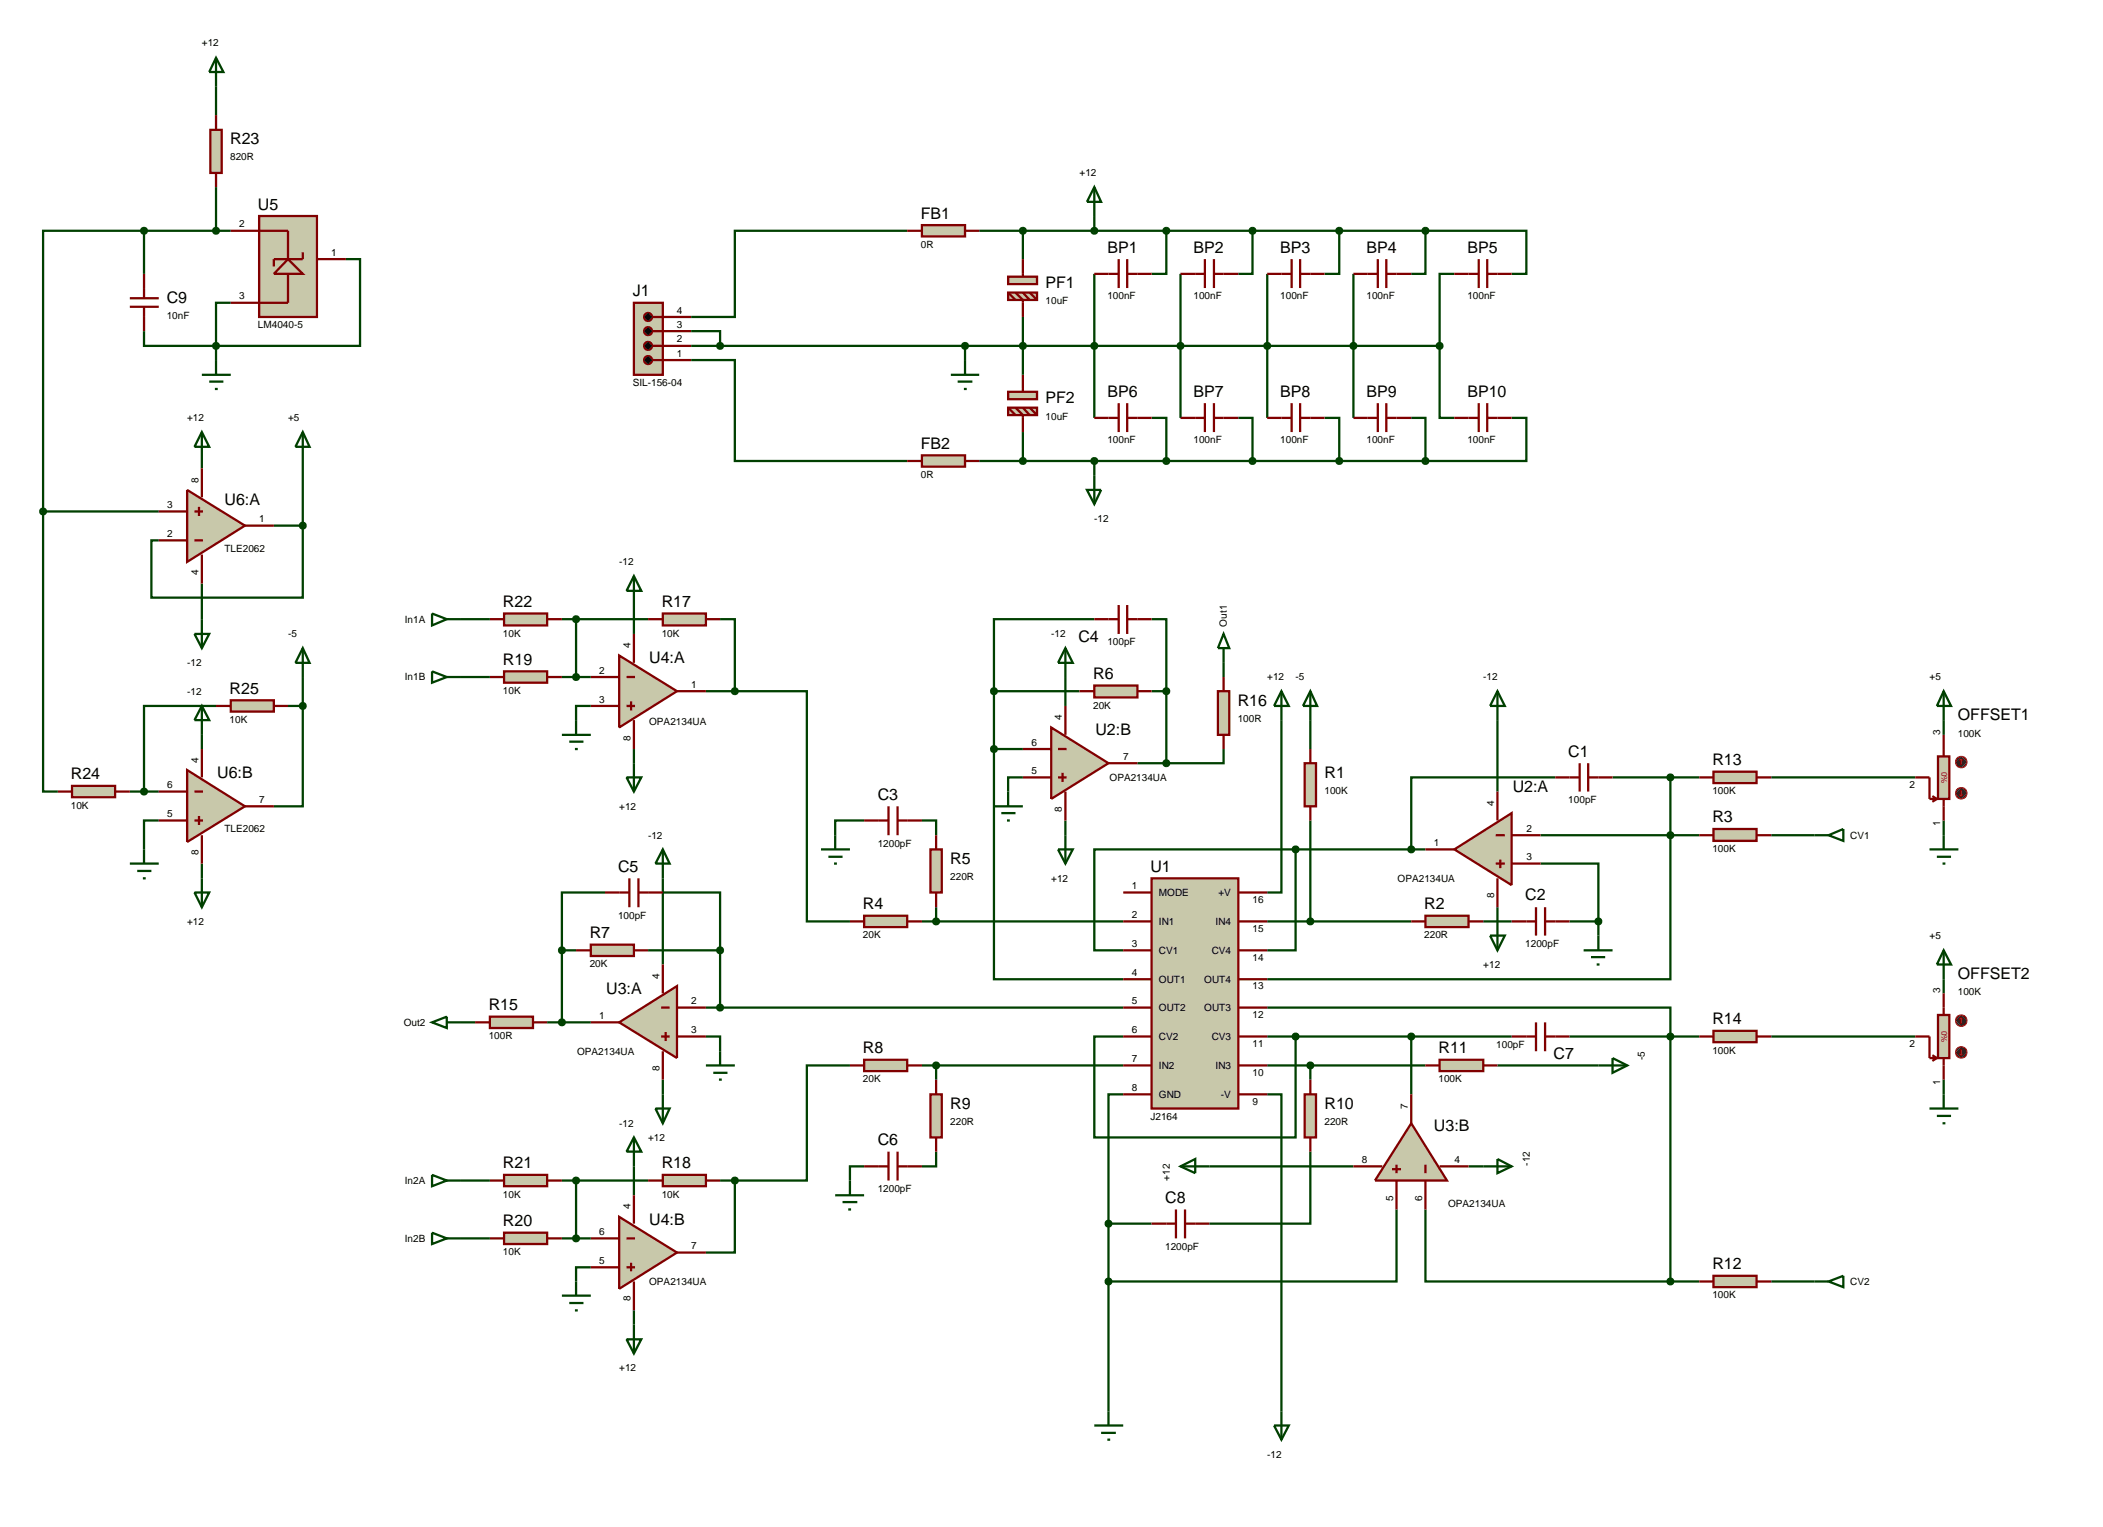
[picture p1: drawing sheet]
<svg xmlns="http://www.w3.org/2000/svg" width="371mm" height="269mm" viewBox="0 0 371 269" stroke-linecap="round" stroke-linejoin="round" font-family="sans-serif">
<g fill="none" stroke="#004000" stroke-width=".4">
<path d="M38.1 15.3v5M38.1 33v7.7M193 38.1v2.6M25.4 58.4v2.6h12.7M25.4 40.7h-17.8v49.5M25.4 40.7h15.3M25.4 40.7v7.6M40.7 53.4h-2.6v7.6M61 45.7h2.5v15.3h-25.4M121.9 58.4h5.1v2.6M160 40.7h-30.4v15.2h-7.7M172.7 40.7h78.7"/>
<path d="M180.4 40.7v5M180.4 55.9v10.2M193 48.3v25.4M205.7 40.7v7.6h-2.6M208.2 48.3v25.4M220.9 40.7v7.6h-2.5M223.5 48.3v25.4M236.2 40.7v7.6h-2.6M238.7 48.3v25.4M251.4 40.7v7.6h-2.5M251.4 40.7h17.8v7.6h-2.6M256.5 48.3h-2.6v12.7"/>
<path d="M38.1 61v2.5M121.9 63.5h7.7v17.8h30.4M121.9 61h132M170.2 61v2.5M180.4 76.2v5.1M203.1 73.7h2.6v7.6M218.4 73.7h2.5v7.6M233.6 73.7h2.6v7.6M248.9 73.7h2.5v7.6M253.9 61v12.7h2.6M266.6 73.7h2.6v7.6h-17.8M7.6 90.2v49.4h2.6"/>
<path d="M7.6 90.2h20.4M35.6 81.3v1.3M48.3 92.7h5.1M53.4 92.7v12.7h-26.7v-10.1h1.3M53.4 81.3v11.4M172.7 81.3h78.7M193 81.3v2.5M35.6 102.9v6.3M53.4 119.4v5.1M81.3 119.4h5.1M81.3 109.2h5.1M99.1 119.4h5.1"/>
<path d="M99.1 109.2h15.2M101.6 109.2v10.2M111.8 106.7v5.1M127 109.2h2.6v12.7M187.9 119.4v5.1M193 109.2h-17.7v12.7M203.1 109.2h2.6v12.7M215.8 116.9v2.5M22.9 139.6h5.1M35.6 129.6v2.5M38.1 124.5h-12.7v15.1M50.8 124.5h2.6"/>
<path d="M53.4 124.5v17.7h-5.1M104.2 124.5h-2.6v2.5M111.8 132.1v2.5M124.5 121.9h5.1M129.6 121.9h12.7v40.6h7.6M175.3 132.1v40.6h22.8M175.3 121.9h15.1M175.3 132.1h5.1M175.3 121.9v10.2M180.4 137.1h-2.6v2.5M200.6 134.6h5.1M203.1 121.9h2.6"/>
<path d="M205.7 121.9v12.7M215.8 132.1v2.5h-10.1M226 127v30.4h-2.5M231.1 127v5.1M264.1 127v12.6M274.3 137.1h-25.4v12.7M284.4 137.1h15.3M294.6 137.1v35.6h-71.1M312.4 137.1h25.4M342.8 127v2.6M28 144.7h-2.6v5.1M35.6 152.3v2.6"/>
<path d="M106.7 157.4h-7.6v10.2M116.9 157.4h10.1v10.2M116.9 154.9v15.2M152.4 144.7h-5.1v2.6M162.6 144.7h2.5v2.6M165.1 160v2.5M187.9 144.7v2.6M228.5 149.8h-35.5v17.8h5.1M228.5 149.8v17.8h-5M228.5 149.8h22.9M231.1 144.7v17.8M264.1 160v2.5"/>
<path d="M271.7 152.3h10.2v10.2M271.7 147.3h28M312.4 147.3h7.6M342.8 144.7v2.6M99.1 167.6h2.5M99.1 167.6v12.7M114.3 167.6h12.7M124.5 177.7h73.6M127 167.6v10.1M162.6 162.5h35.5M223.5 177.7h71.1v48.3M223.5 162.5h25.4"/>
<path d="M261.6 162.5h5M276.8 162.5h5.1M281.9 162.5v2.5M342.8 172.7v2.5M81.3 180.3h2.5M96.5 180.3h7.7M116.9 190.4v2.6M124.5 182.8h2.5v2.6M149.9 187.9h-7.6v20.3h-12.7M162.6 187.9h35.5M165.1 187.9v2.5M198.1 193h-2.6v22.8"/>
<path d="M198.1 182.8h-5.1v17.8h35.5v-17.8M223.5 193h2.5v55.9M223.5 187.9h27.9M223.5 182.8h43.1M231.1 187.9v2.5M248.9 182.8v10.2M264.1 187.9h17.8M276.8 182.8h22.9M312.4 182.8h25.4M342.8 190.4v2.6M81.3 218.4h5.1M81.3 208.2h5.1"/>
<path d="M99.1 218.4h5.1M99.1 208.2h15.2M101.6 208.2v10.2M111.8 205.7v5.1M127 208.2h2.6M129.6 208.2v12.7h-5.1M152.4 205.7h-2.5v2.5M165.1 203.1v2.6h-2.5M195.5 215.8v33.1M195.5 215.8h7.6M213.3 205.7h25.4M231.1 203.1v12.7h-17.8"/>
<path d="M246.3 213.3v12.7h-50.8M251.4 213.3v12.7h43.2M259 205.7h2.6M104.2 223.5h-2.6v2.5M111.8 231.1v2.5M294.6 226h5.1M312.4 226h7.6"/>
</g>
<path d="M203.1 154.9h15.3v40.6h-15.3z" fill="#c8c8aa" stroke="#800000" stroke-width=".4"/>
<g fill="none" stroke="#800000" stroke-width=".4">
<path d="M198.1 157.4h5M218.4 157.4h5.1M198.1 162.5h5M198.1 167.6h5M198.1 172.7h5M198.1 177.7h5M218.4 162.5h5.1M218.4 167.6h5.1M218.4 172.7h5.1M218.4 177.7h5.1M198.1 182.8h5M198.1 187.9h5"/>
<path d="M198.1 193h5M218.4 182.8h5.1M218.4 187.9h5.1M218.4 193h5.1"/>
</g>
<path d="M226 121.9l1.3 2.6h-2.6zM226 121.9v5.1M193 251.4h5.1M194.2 252.7h2.6M195.3 253.9h.5M195.5 248.9v2.5M224.7 251.4h2.6l-1.3 2.5zM226 248.9v5" fill="none" stroke="#004000" stroke-width=".4"/>
<path d="M256.5 149.8l10.1-6.4v12.7z" fill="#c8c8aa" stroke="#800000" stroke-width=".4"/>
<path d="M264.1 139.6v5.1M274.3 137.1h4.3M278.6 134.6v5M280.1 134.6v5M280.1 137.1h4.3M251.4 149.8h5.1M263.8 147.3h1.6M263.8 152.3h1.6M264.1 154.9v5.1M264.6 151.6v1.5M266.6 147.3h5.1M266.6 152.3h5.1" fill="none" stroke="#800000" stroke-width=".4"/>
<path d="M279.3 167.6h5.1M280.6 168.8h2.5M281.6 170.1h.5M281.9 165v2.6" fill="none" stroke="#004000" stroke-width=".4"/>
<path d="M294.2 147l.4-.2-.5 .5zM294.6 146.8l.4 .2 .1 .3zM295.1 147.3l-.1 .3-.4 .2zM294.1 147.3l.5 .5-.4-.2z" fill="#004000" stroke="#004000" stroke-width=".4"/>
<path d="M294.1 147.3l.5-.5 .5 .5-.5 .5z" fill="#004000"/>
<path d="M230.1 134.6h2v7.6h-2z" fill="#c8c8aa" stroke="#800000" stroke-width=".4"/>
<path d="M231.1 132.1v2.5M231.1 142.2v2.5" fill="none" stroke="#800000" stroke-width=".4"/>
<path d="M251.4 161.5h7.6v2h-7.6z" fill="#c8c8aa" stroke="#800000" stroke-width=".4"/>
<path d="M270.9 160v5M272.5 160v5M248.9 162.5h2.5M259 162.5h2.6M266.6 162.5h4.3M272.5 162.5h4.3" fill="none" stroke="#800000" stroke-width=".4"/>
<path d="M281.5 162.2l.4-.2-.5 .5zM281.9 162l.4 .2 .1 .3zM281.9 163l.5-.5-.2 .4zM281.4 162.5l.5 .5-.3-.1z" fill="#004000" stroke="#004000" stroke-width=".4"/>
<path d="M281.4 162.5l.5-.5 .5 .5-.5 .5z" fill="#004000"/>
<path d="M230.7 162.2l.4-.2-.5 .5zM231.1 162l.4 .2 .1 .3zM231.1 163l.5-.5-.2 .4zM230.6 162.5l.5 .5-.3-.1z" fill="#004000" stroke="#004000" stroke-width=".4"/>
<path d="M230.6 162.5l.5-.5 .5 .5-.5 .5z" fill="#004000"/>
<path d="M231.1 121.9l1.2 2.6h-2.5zM231.1 121.9v5.1" fill="none" stroke="#004000" stroke-width=".4"/>
<path d="M294.2 136.8l.4-.2-.5 .5zM294.6 136.6l.4 .2 .1 .3zM294.6 137.6l.5-.5-.2 .4zM294.1 137.1l.5 .5-.3-.1z" fill="#004000" stroke="#004000" stroke-width=".4"/>
<path d="M294.1 137.1l.5-.5 .5 .5-.5 .5z" fill="#004000"/>
<path d="M302.2 146.2h7.6v2.1h-7.6z" fill="#c8c8aa" stroke="#800000" stroke-width=".4"/>
<path d="M299.7 147.3h2.5M309.8 147.3h2.6" fill="none" stroke="#800000" stroke-width=".4"/>
<path d="M320 147.3h2.5M322.5 147.3l2.6-1.1v2.1z" fill="none" stroke="#004000" stroke-width=".4"/>
<path d="M152.4 161.5h7.6v2h-7.6z" fill="#c8c8aa" stroke="#800000" stroke-width=".4"/>
<path d="M149.9 162.5h2.5M160 162.5h2.6" fill="none" stroke="#800000" stroke-width=".4"/>
<path d="M164.1 149.8h2v7.6h-2z" fill="#c8c8aa" stroke="#800000" stroke-width=".4"/>
<path d="M152.4 144.7h4.3M156.7 142.2v5.1M158.3 142.2v5.1M158.3 144.7h4.3M165.1 147.3v2.5M165.1 157.4v2.6" fill="none" stroke="#800000" stroke-width=".4"/>
<path d="M76.2 118.4l2.6 1-2.6 1zM78.8 119.4h2.5M144.8 149.8h5.1M146.1 151.1h2.5M147.1 152.3h.5M147.3 147.3v2.5" fill="none" stroke="#004000" stroke-width=".4"/>
<path d="M185.4 128.3l10.1 6.3-10.1 6.3z" fill="#c8c8aa" stroke="#800000" stroke-width=".4"/>
<path d="M180.4 132.1h5M180.4 137.1h5M186.6 132.1h1.5M186.6 137.1h1.5M187.4 136.3v1.6M187.9 124.5v5.1M187.9 139.6v5.1M195.5 134.6h5.1" fill="none" stroke="#800000" stroke-width=".4"/>
<path d="M177.8 139.6v2.6M175.3 142.2h5.1M176.6 143.4h2.5M177.6 144.7h.5" fill="none" stroke="#004000" stroke-width=".4"/>
<path d="M193 120.9h7.6v2.1h-7.6z" fill="#c8c8aa" stroke="#800000" stroke-width=".4"/>
<path d="M193 109.2h4.3M197.3 106.7v5.1M198.8 106.7v5.1M198.8 109.2h4.3M190.4 121.9h2.6M200.6 121.9h2.5" fill="none" stroke="#800000" stroke-width=".4"/>
<path d="M205.3 121.6l.4-.2-.5 .5zM205.7 121.4l.4 .2 .1 .3zM206.2 121.9l-.1 .3-.4 .2zM205.2 121.9l.5 .5-.4-.2z" fill="#004000" stroke="#004000" stroke-width=".4"/>
<path d="M205.2 121.9l.5-.5 .5 .5-.5 .5z" fill="#004000"/>
<path d="M187.9 114.3l1.3 2.6h-2.6zM187.9 114.3v5.1M186.6 149.8h2.6l-1.3 2.5zM187.9 147.3v5" fill="none" stroke="#004000" stroke-width=".4"/>
<path d="M175 131.7l.3-.1-.5 .5zM175.3 131.6l.3 .1 .2 .4zM175.3 132.6l.5-.5-.2 .4zM174.8 132.1l.5 .5-.4-.2z" fill="#004000" stroke="#004000" stroke-width=".4"/>
<path d="M175.3 131.6l.5 .5-.5 .5-.5-.5z" fill="#004000"/>
<path d="M175 121.5l.3-.1-.5 .5zM175.3 121.4l.3 .1 .2 .4zM175.8 121.9l-.2 .4-.3 .1zM174.8 121.9l.5 .5-.4-.2z" fill="#004000" stroke="#004000" stroke-width=".4"/>
<path d="M174.8 121.9l.5-.5 .5 .5-.5 .5z" fill="#004000"/>
<path d="M215.8 111.8l1 2.5h-2zM215.8 114.3v2.6M264.1 121.9l1.3 2.6h-2.6zM264.1 121.9v5.1M262.8 165h2.6l-1.3 2.6zM264.1 162.5v5.1" fill="none" stroke="#004000" stroke-width=".4"/>
<path d="M164.7 162.2l.4-.2-.5 .5zM165.1 162l.4 .2 .1 .3zM165.6 162.5l-.2 .4-.3 .1zM164.6 162.5l.5 .5-.3-.1z" fill="#004000" stroke="#004000" stroke-width=".4"/>
<path d="M165.1 162l.5 .5-.5 .5-.5-.5z" fill="#004000"/>
<path d="M109.2 180.3l10.2-6.4v12.7z" fill="#c8c8aa" stroke="#800000" stroke-width=".4"/>
<path d="M116.6 177.7h1.5M116.9 170.1v5.1M119.4 177.7h5.1M104.2 180.3h5M116.6 182.8h1.5M116.9 185.4v5M117.4 182v1.6M119.4 182.8h5.1" fill="none" stroke="#800000" stroke-width=".4"/>
<path d="M124.5 187.9h5.1M125.8 189.2h2.5M126.8 190.4h.5M127 185.4v2.5" fill="none" stroke="#004000" stroke-width=".4"/>
<path d="M104.2 166.6h7.6v2h-7.6z" fill="#c8c8aa" stroke="#800000" stroke-width=".4"/>
<path d="M101.6 167.6h2.6M111.8 167.6h2.5" fill="none" stroke="#800000" stroke-width=".4"/>
<path d="M126.7 177.3l.3-.1-.5 .5zM127 177.2l.3 .1 .2 .4zM127.5 177.7l-.1 .3-.4 .2zM126.5 177.7l.5 .5-.4-.2z" fill="#004000" stroke="#004000" stroke-width=".4"/>
<path d="M127 177.2l.5 .5-.5 .5-.5-.5z" fill="#004000"/>
<path d="M106.7 157.4h4.3M111 154.9v5.1M112.6 154.9v5.1M112.6 157.4h4.3" fill="none" stroke="#800000" stroke-width=".4"/>
<path d="M126.7 167.2l.3-.1-.5 .5zM127 167.1l.4 .2 .1 .3zM127 168.1l.5-.5-.2 .4zM126.5 167.6l.5 .5-.3-.1z" fill="#004000" stroke="#004000" stroke-width=".4"/>
<path d="M127 167.1l.5 .5-.5 .5-.5-.5z" fill="#004000"/>
<path d="M98.8 167.2l.3-.1-.5 .5zM99.1 167.1l.3 .1 .2 .4zM99.1 168.1l.5-.5-.2 .4zM98.6 167.6l.5 .5-.3-.1z" fill="#004000" stroke="#004000" stroke-width=".4"/>
<path d="M99.1 167.1l.5 .5-.5 .5-.5-.5z" fill="#004000"/>
<path d="M116.9 149.8l1.2 2.5h-2.5zM116.9 149.8v5.1M76.2 180.3l2.6-1v2zM78.8 180.3h2.5M115.6 195.5h2.5l-1.2 2.6zM116.9 193v5.1" fill="none" stroke="#004000" stroke-width=".4"/>
<path d="M152.4 186.9h7.6v2h-7.6z" fill="#c8c8aa" stroke="#800000" stroke-width=".4"/>
<path d="M149.9 187.9h2.5M160 187.9h2.6" fill="none" stroke="#800000" stroke-width=".4"/>
<path d="M164.1 193h2v7.6h-2z" fill="#c8c8aa" stroke="#800000" stroke-width=".4"/>
<path d="M165.1 190.4v2.6M165.1 200.6v2.5" fill="none" stroke="#800000" stroke-width=".4"/>
<path d="M164.7 187.6l.4-.2-.5 .5zM165.1 187.4l.4 .2 .1 .3zM165.6 187.9l-.2 .4-.3 .1zM164.6 187.9l.5 .5-.3-.1z" fill="#004000" stroke="#004000" stroke-width=".4"/>
<path d="M164.6 187.9l.5-.5 .5 .5-.5 .5z" fill="#004000"/>
<path d="M152.4 205.7h4.3M156.7 203.1v5.1M158.3 203.1v5.1M158.3 205.7h4.3" fill="none" stroke="#800000" stroke-width=".4"/>
<path d="M76.2 217.4l2.6 1-2.6 1zM78.8 218.4h2.5M147.3 210.8h5.1M148.6 212h2.6M149.6 213.3h.5M149.9 208.2v2.6" fill="none" stroke="#004000" stroke-width=".4"/>
<path d="M248.9 198.1l6.3 10.1h-12.7z" fill="#c8c8aa" stroke="#800000" stroke-width=".4"/>
<path d="M248.9 193v5.1M266.6 182.8h4.3M270.9 180.3v5.1M272.5 180.3v5.1M272.5 182.8h4.3M238.7 205.7h5.1M245.5 206.2h1.6M246.3 205.4v1.5M246.3 208.2v5.1M251.4 205.4v1.5M251.4 208.2v5.1M253.9 205.7h5.1" fill="none" stroke="#800000" stroke-width=".4"/>
<path d="M294.2 182.5l.4-.2-.5 .5zM294.6 182.3l.3 .1 .2 .4zM294.6 183.3l.5-.5-.1 .3zM294.1 182.8l.5 .5-.4-.2z" fill="#004000" stroke="#004000" stroke-width=".4"/>
<path d="M294.1 182.8l.5-.5 .5 .5-.5 .5z" fill="#004000"/>
<path d="M195.1 225.7l.4-.2-.5 .5zM195.5 225.5l.4 .2 .1 .3zM195.5 226.5l.5-.5-.2 .4zM195 226l.5 .5-.4-.2z" fill="#004000" stroke="#004000" stroke-width=".4"/>
<path d="M195.5 225.5l.5 .5-.5 .5-.5-.5z" fill="#004000"/>
<path d="M208.2 205.7l2.6-1.3v2.5zM208.2 205.7h5.1M261.6 205.7h5M264.1 204.4l2.5 1.3-2.5 1.2z" fill="none" stroke="#004000" stroke-width=".4"/>
<path d="M203.1 215.8h4.3M207.4 213.3v5.1M209 213.3v5.1M209 215.8h4.3" fill="none" stroke="#800000" stroke-width=".4"/>
<path d="M195.1 215.5l.4-.2-.5 .5zM195.5 215.3l.3 .1 .2 .4zM195.5 216.3l.5-.5-.1 .3zM195 215.8l.5 .5-.4-.2z" fill="#004000" stroke="#004000" stroke-width=".4"/>
<path d="M195 215.8l.5-.5 .5 .5-.5 .5z" fill="#004000"/>
<path d="M230.1 193h2v7.6h-2z" fill="#c8c8aa" stroke="#800000" stroke-width=".4"/>
<path d="M231.1 190.4v2.6M231.1 200.6v2.5" fill="none" stroke="#800000" stroke-width=".4"/>
<path d="M253.9 186.9h7.7v2h-7.7z" fill="#c8c8aa" stroke="#800000" stroke-width=".4"/>
<path d="M251.4 187.9h2.5M261.6 187.9h2.5" fill="none" stroke="#800000" stroke-width=".4"/>
<path d="M230.7 187.6l.4-.2-.5 .5zM231.1 187.4l.4 .2 .1 .3zM231.1 188.4l.5-.5-.2 .4zM230.6 187.9l.5 .5-.3-.1z" fill="#004000" stroke="#004000" stroke-width=".4"/>
<path d="M230.6 187.9l.5-.5 .5 .5-.5 .5z" fill="#004000"/>
<path d="M281.9 187.9h5.1M284.4 186.6l2.6 1.3-2.6 1.3z" fill="none" stroke="#004000" stroke-width=".4"/>
<path d="M302.2 225h7.6v2h-7.6z" fill="#c8c8aa" stroke="#800000" stroke-width=".4"/>
<path d="M299.7 226h2.5M309.8 226h2.6" fill="none" stroke="#800000" stroke-width=".4"/>
<path d="M294.2 225.7l.4-.2-.5 .5zM294.6 225.5l.4 .2 .1 .3zM294.6 226.5l.5-.5-.2 .4zM294.1 226l.5 .5-.3-.1z" fill="#004000" stroke="#004000" stroke-width=".4"/>
<path d="M294.1 226l.5-.5 .5 .5-.5 .5z" fill="#004000"/>
<path d="M320 226h2.5M322.5 226l2.6-1v2z" fill="none" stroke="#004000" stroke-width=".4"/>
<path d="M341.8 133.4h2v7.5h-2z" fill="#c8c8aa" stroke="#800000" stroke-width=".4"/>
<path d="M337.8 137.1h2.5v3.8h1.3M342.8 129.6v3.8M340.8 140.4l.8 .5M341.6 140.9l-.8 .5M342.8 140.9v3.8" fill="none" stroke="#800000" stroke-width=".4"/>
<path d="M345.2 133.7l.7-.3-1 1zM345.9 133.4a.94 .94 0 0 1 1 1zM346.9 134.4a.94 .94 0 0 1-1 1zM344.9 134.4l1 1a.94 .94 0 0 1-1-1z" fill="#400000" stroke="#f00" stroke-width=".2"/>
<path d="M344.9 134.4l1-1 1 1-1 1z" fill="#400000"/>
<path d="M345.9 133.9l.2 .2M345.9 133.9l-.3 .2M345.9 133.9v.9" fill="none" stroke="#f00" stroke-width=".2"/>
<path d="M345.2 139.2l.7-.3-1 1zM345.9 138.9a.94 .94 0 0 1 1 1zM345.9 140.9l1-1a.94 .94 0 0 1-1 1zM344.9 139.9l1 1a.94 .94 0 0 1-1-1z" fill="#400000" stroke="#f00" stroke-width=".2"/>
<path d="M344.9 139.9l1-1 1 1-1 1z" fill="#400000"/>
<path d="M345.9 139.4v1M345.6 140.1l.3 .3M346.1 140.1l-.2 .3" fill="none" stroke="#f00" stroke-width=".2"/>
<path d="M302.2 136.1h7.6v2h-7.6z" fill="#c8c8aa" stroke="#800000" stroke-width=".4"/>
<path d="M299.7 137.1h2.5M309.8 137.1h2.6" fill="none" stroke="#800000" stroke-width=".4"/>
<path d="M342.8 121.9l1.3 2.6h-2.5zM342.8 121.9v5.1M340.3 149.8h5.1M341.6 151.1h2.5M342.6 152.3h.5M342.8 147.3v2.5" fill="none" stroke="#004000" stroke-width=".4"/>
<path d="M302.2 181.8h7.6v2h-7.6z" fill="#c8c8aa" stroke="#800000" stroke-width=".4"/>
<path d="M299.7 182.8h2.5M309.8 182.8h2.6" fill="none" stroke="#800000" stroke-width=".4"/>
<path d="M341.8 179h2v7.6h-2z" fill="#c8c8aa" stroke="#800000" stroke-width=".4"/>
<path d="M342.8 175.2v3.8M337.8 182.8h2.5v3.8h1.3M340.8 186.1l.8 .5M341.6 186.6l-.8 .5M342.8 186.6v3.8" fill="none" stroke="#800000" stroke-width=".4"/>
<path d="M345.2 179.3l.7-.3-1 1zM345.9 179a.94 .94 0 0 1 1 1zM346.9 180a.94 .94 0 0 1-1 1zM344.9 180l1 1a.94 .94 0 0 1-1-1z" fill="#400000" stroke="#f00" stroke-width=".2"/>
<path d="M344.9 180l1-1 1 1-1 1z" fill="#400000"/>
<path d="M345.9 179.5l.2 .3M345.9 179.5l-.3 .3M345.9 179.5v1" fill="none" stroke="#f00" stroke-width=".2"/>
<path d="M345.2 184.9l.7-.3-1 1zM345.9 184.6a.94 .94 0 0 1 1 1zM346.9 185.6a.94 .94 0 0 1-1 1zM344.9 185.6l1 1a.94 .94 0 0 1-1-1z" fill="#400000" stroke="#f00" stroke-width=".2"/>
<path d="M344.9 185.6l1-1 1 1-1 1z" fill="#400000"/>
<path d="M345.6 185.9l.3 .2M345.9 185.1v1M346.1 185.9l-.2 .2" fill="none" stroke="#f00" stroke-width=".2"/>
<path d="M342.8 167.6l1.3 2.5h-2.5zM342.8 167.6v5.1M340.3 195.5h5.1M341.6 196.8h2.5M342.6 198.1h.5M342.8 193v2.5" fill="none" stroke="#004000" stroke-width=".4"/>
<path d="M86.4 179.3h7.6v2h-7.6z" fill="#c8c8aa" stroke="#800000" stroke-width=".4"/>
<path d="M83.8 180.3h2.6M94 180.3h2.5" fill="none" stroke="#800000" stroke-width=".4"/>
<path d="M98.8 179.9l.3-.1-.5 .5zM99.1 179.8l.3 .1 .2 .4zM99.1 180.8l.5-.5-.2 .4zM98.6 180.3l.5 .5-.3-.1z" fill="#004000" stroke="#004000" stroke-width=".4"/>
<path d="M99.1 179.8l.5 .5-.5 .5-.5-.5z" fill="#004000"/>
<path d="M214.8 121.9h2v7.7h-2z" fill="#c8c8aa" stroke="#800000" stroke-width=".4"/>
<path d="M215.8 119.4v2.5M215.8 129.6v2.5" fill="none" stroke="#800000" stroke-width=".4"/>
<path d="M205.3 134.3l.4-.2-.5 .5zM205.7 134.1l.4 .2 .1 .3zM206.2 134.6l-.1 .3-.4 .2zM205.2 134.6l.5 .5-.4-.2z" fill="#004000" stroke="#004000" stroke-width=".4"/>
<path d="M205.2 134.6l.5-.5 .5 .5-.5 .5z" fill="#004000"/>
<path d="M248.5 149.5l.4-.2-.5 .5zM248.9 149.3l.4 .2 .1 .3zM248.9 150.3l.5-.5-.2 .4zM248.4 149.8l.5 .5-.3-.1z" fill="#004000" stroke="#004000" stroke-width=".4"/>
<path d="M248.4 149.8l.5-.5 .5 .5-.5 .5z" fill="#004000"/>
<path d="M228.1 149.5l.4-.2-.5 .5zM228.5 149.3l.4 .2 .1 .3zM229 149.8l-.2 .4-.3 .1zM228 149.8l.5 .5-.3-.1z" fill="#004000" stroke="#004000" stroke-width=".4"/>
<path d="M228 149.8l.5-.5 .5 .5-.5 .5z" fill="#004000"/>
<path d="M248.5 182.5l.4-.2-.5 .5zM248.9 182.3l.3 .1 .2 .4zM248.9 183.3l.5-.5-.1 .3zM248.4 182.8l.5 .5-.4-.2z" fill="#004000" stroke="#004000" stroke-width=".4"/>
<path d="M248.4 182.8l.5-.5 .5 .5-.5 .5z" fill="#004000"/>
<path d="M228.1 182.5l.4-.2-.5 .5zM228.5 182.3l.3 .1 .2 .4zM229 182.8l-.1 .3-.4 .2zM228 182.8l.5 .5-.4-.2z" fill="#004000" stroke="#004000" stroke-width=".4"/>
<path d="M228 182.8l.5-.5 .5 .5-.5 .5z" fill="#004000"/>
<path d="M109.2 115.6l10.2 6.3-10.2 6.4z" fill="#c8c8aa" stroke="#800000" stroke-width=".4"/>
<path d="M104.2 119.4h5M110.5 119.4h1.5M111.8 111.8v5.1M104.2 124.5h5M110.5 124.5h1.5M111.3 123.7v1.6M111.8 127v5.1M119.4 121.9h5.1" fill="none" stroke="#800000" stroke-width=".4"/>
<path d="M109.2 214.6l10.2 6.3-10.2 6.4z" fill="#c8c8aa" stroke="#800000" stroke-width=".4"/>
<path d="M104.2 218.4h5M110.5 218.4h1.5M111.8 210.8v5M104.2 223.5h5M110.5 223.5h1.5M111.3 222.7v1.5M111.8 226v5.1M119.4 220.9h5.1" fill="none" stroke="#800000" stroke-width=".4"/>
<path d="M116.9 108.2h7.6v2.1h-7.6z" fill="#c8c8aa" stroke="#800000" stroke-width=".4"/>
<path d="M114.3 109.2h2.6M124.5 109.2h2.5" fill="none" stroke="#800000" stroke-width=".4"/>
<path d="M116.9 207.2h7.6v2h-7.6z" fill="#c8c8aa" stroke="#800000" stroke-width=".4"/>
<path d="M114.3 208.2h2.6M124.5 208.2h2.5" fill="none" stroke="#800000" stroke-width=".4"/>
<path d="M88.9 118.4h7.6v2h-7.6z" fill="#c8c8aa" stroke="#800000" stroke-width=".4"/>
<path d="M86.4 119.4h2.5M96.5 119.4h2.6" fill="none" stroke="#800000" stroke-width=".4"/>
<path d="M88.9 217.4h7.6v2h-7.6z" fill="#c8c8aa" stroke="#800000" stroke-width=".4"/>
<path d="M86.4 218.4h2.5M96.5 218.4h2.6" fill="none" stroke="#800000" stroke-width=".4"/>
<path d="M101.3 218l.3-.1-.5 .5zM101.6 217.9l.4 .2 .1 .3zM102.1 218.4l-.2 .4-.3 .1zM101.1 218.4l.5 .5-.3-.1z" fill="#004000" stroke="#004000" stroke-width=".4"/>
<path d="M101.6 217.9l.5 .5-.5 .5-.5-.5z" fill="#004000"/>
<path d="M101.3 119l.3-.1-.5 .5zM101.6 118.9l.4 .2 .1 .3zM102.1 119.4l-.1 .3-.4 .2zM101.1 119.4l.5 .5-.3-.1z" fill="#004000" stroke="#004000" stroke-width=".4"/>
<path d="M101.6 118.9l.5 .5-.5 .5-.5-.5z" fill="#004000"/>
<path d="M88.9 207.2h7.6v2h-7.6z" fill="#c8c8aa" stroke="#800000" stroke-width=".4"/>
<path d="M86.4 208.2h2.5M96.5 208.2h2.6" fill="none" stroke="#800000" stroke-width=".4"/>
<path d="M101.3 207.8l.3-.1-.5 .5zM101.6 207.7l.3 .1 .2 .4zM102.1 208.2l-.1 .3-.4 .2zM101.1 208.2l.5 .5-.4-.2z" fill="#004000" stroke="#004000" stroke-width=".4"/>
<path d="M101.1 208.2l.5-.5 .5 .5-.5 .5z" fill="#004000"/>
<path d="M129.3 207.8l.3-.1-.5 .5zM129.6 207.7l.3 .1 .2 .4zM130.1 208.2l-.1 .3-.4 .2zM129.1 208.2l.5 .5-.4-.2z" fill="#004000" stroke="#004000" stroke-width=".4"/>
<path d="M129.6 207.7l.5 .5-.5 .5-.5-.5z" fill="#004000"/>
<path d="M129.3 121.5l.3-.1-.5 .5zM129.6 121.4l.3 .1 .2 .4zM130.1 121.9l-.1 .3-.4 .2zM129.1 121.9l.5 .5-.4-.2z" fill="#004000" stroke="#004000" stroke-width=".4"/>
<path d="M129.6 121.4l.5 .5-.5 .5-.5-.5z" fill="#004000"/>
<g fill="none" stroke="#004000" stroke-width=".4">
<path d="M76.2 108.2l2.6 1-2.6 1.1zM78.8 109.2h2.5M111.8 101.6l1.3 2.6h-2.6zM111.8 101.6v5.1M99.1 129.6h5.1M100.4 130.8h2.5M101.4 132.1h.5M101.6 127v2.6M110.5 137.1h2.6l-1.3 2.5zM111.8 134.6v5M76.2 207.2l2.6 1-2.6 1zM78.8 208.2h2.5"/>
<path d="M111.8 200.6l1.3 2.5h-2.6zM111.8 200.6v5.1M99.1 228.5h5.1M100.4 229.8h2.5M101.4 231.1h.5M101.6 226v2.5M110.5 236.2h2.6l-1.3 2.5zM111.8 233.6v5.1"/>
</g>
<path d="M88.9 108.2h7.6v2.1h-7.6z" fill="#c8c8aa" stroke="#800000" stroke-width=".4"/>
<path d="M86.4 109.2h2.5M96.5 109.2h2.6" fill="none" stroke="#800000" stroke-width=".4"/>
<path d="M101.2 108.9l.4-.2-.5 .5zM101.6 108.7l.3 .1 .2 .4zM102.1 109.2l-.1 .3-.4 .2zM101.1 109.2l.5 .5-.4-.2z" fill="#004000" stroke="#004000" stroke-width=".4"/>
<path d="M101.1 109.2l.5-.5 .5 .5-.5 .5z" fill="#004000"/>
<path d="M193 33l1.2 2.6h-2.5zM193 33v5.1M167.7 66.1h5M168.9 67.3h2.6M170 68.6h.5M170.2 63.5v2.6M191.7 86.4h2.5l-1.2 2.5zM193 83.8v5.1" fill="none" stroke="#004000" stroke-width=".4"/>
<path d="M162.6 39.7h7.6v2h-7.6z" fill="#c8c8aa" stroke="#800000" stroke-width=".4"/>
<path d="M160 40.7h2.6M170.2 40.7h2.5" fill="none" stroke="#800000" stroke-width=".4"/>
<path d="M162.6 80.3h7.6v2h-7.6z" fill="#c8c8aa" stroke="#800000" stroke-width=".4"/>
<path d="M160 81.3h2.6M170.2 81.3h2.5" fill="none" stroke="#800000" stroke-width=".4"/>
<path d="M111.8 53.4h5.1v12.7h-5.1z" fill="#c8c8aa" stroke="#800000" stroke-width=".4"/>
<path d="M115.1 58.4h6.8M115.1 55.9h6.8M115.1 63.5h6.8M115.1 61h6.8" fill="none" stroke="#800000" stroke-width=".4"/>
<g fill="#000" stroke="#800000" stroke-width=".4">
<path d="M113.8 57.9l.5-.2-.7 .7zM114.3 57.7a.68 .68 0 0 1 .7 .7zM115 58.4a.68 .68 0 0 1-.7 .7zM113.6 58.4l.7 .7a.68 .68 0 0 1-.7-.7z"/>
<path d="M113.8 55.4l.5-.2-.7 .7zM114.3 55.2a.68 .68 0 0 1 .7 .7zM115 55.9a.68 .68 0 0 1-.7 .7zM113.6 55.9l.7 .7a.68 .68 0 0 1-.7-.7z"/>
<path d="M113.8 60.5l.5-.2-.7 .7zM114.3 60.3a.68 .68 0 0 1 .7 .7zM115 61a.68 .68 0 0 1-.7 .7zM113.6 61l.7 .7a.68 .68 0 0 1-.7-.7z"/>
<path d="M113.8 63l.5-.2-.7 .7zM114.3 62.8a.68 .68 0 0 1 .7 .7zM115 63.5a.68 .68 0 0 1-.7 .7zM113.6 63.5l.7 .7a.68 .68 0 0 1-.7-.7z"/>
</g>
<path d="M113.6 58.4l.7-.7 .7 .7-.7 .7zM114.3 55.2l.7 .7-.7 .7-.7-.7zM113.6 61l.7-.7 .7 .7-.7 .7zM114.3 62.8l.7 .7-.7 .7-.7-.7z" fill="#000"/>
<path d="M126.7 60.6l.3-.1-.5 .5zM127 60.5l.3 .1 .2 .4zM127.5 61l-.1 .3-.4 .2zM126.5 61l.5 .5-.4-.2z" fill="#004000" stroke="#004000" stroke-width=".4"/>
<path d="M127 60.5l.5 .5-.5 .5-.5-.5z" fill="#004000"/>
<g fill="#c8c8aa" stroke="#800000" stroke-width=".4">
<path d="M177.8 48.8h5.1v1.3h-5.1z"/>
<path d="M177.8 51.6h5.1v1.3h-5.1z"/>
</g>
<path d="M177.8 51.6l1.3 1.3M179.1 51.6l1.3 1.3v3M180.4 45.7v3.1M180.4 51.6l1.2 1.3M181.6 51.6l1.3 1.3" fill="none" stroke="#800000" stroke-width=".4"/>
<path d="M180.1 40.3l.3-.1-.5 .5zM180.4 40.2l.3 .1 .2 .4zM180.4 41.2l.5-.5-.2 .4zM179.9 40.7l.5 .5-.3-.1z" fill="#004000" stroke="#004000" stroke-width=".4"/>
<path d="M180.4 40.2l.5 .5-.5 .5-.5-.5z" fill="#004000"/>
<path d="M180.1 60.6l.3-.1-.5 .5zM180.4 60.5l.4 .2 .1 .3zM180.9 61l-.1 .3-.4 .2zM179.9 61l.5 .5-.4-.2z" fill="#004000" stroke="#004000" stroke-width=".4"/>
<path d="M180.4 60.5l.5 .5-.5 .5-.5-.5z" fill="#004000"/>
<g fill="#c8c8aa" stroke="#800000" stroke-width=".4">
<path d="M177.8 69.1h5.1v1.3h-5.1z"/>
<path d="M177.8 71.9h5.1v1.3h-5.1z"/>
</g>
<path d="M177.8 71.9l1.3 1.3M179.1 71.9l1.3 1.3v3M180.4 66.1v3M180.4 71.9l1.2 1.3M181.6 71.9l1.3 1.3" fill="none" stroke="#800000" stroke-width=".4"/>
<path d="M180.1 80.9l.3-.1-.5 .5zM180.4 80.8l.4 .2 .1 .3zM180.9 81.3l-.1 .3-.4 .2zM179.9 81.3l.5 .5-.3-.1z" fill="#004000" stroke="#004000" stroke-width=".4"/>
<path d="M180.4 80.8l.5 .5-.5 .5-.5-.5z" fill="#004000"/>
<g fill="none" stroke="#800000" stroke-width=".4">
<path d="M193 48.3h4.3M197.3 45.7v5.1M198.8 45.7v5.1M198.8 48.3h4.3M208.2 48.3h4.3M212.5 45.7v5.1M214.1 48.3h4.3M214.1 45.7v5.1M223.5 48.3h4.3M227.8 45.7v5.1M229.3 48.3h4.3M229.3 45.7v5.1"/>
<path d="M238.7 48.3h4.3M243 45.7v5.1M244.5 48.3h4.4M244.5 45.7v5.1M193 73.7h4.3M197.3 71.1v5.1M198.8 71.1v5.1M198.8 73.7h4.3M208.2 73.7h4.3M212.5 71.1v5.1M214.1 71.1v5.1M214.1 73.7h4.3"/>
<path d="M223.5 73.7h4.3M227.8 71.1v5.1M229.3 71.1v5.1M229.3 73.7h4.3M238.7 73.7h4.3M243 71.1v5.1M244.5 71.1v5.1M244.5 73.7h4.4"/>
</g>
<path d="M238.4 60.6l.3-.1-.5 .5zM238.7 60.5l.4 .2 .1 .3zM239.2 61l-.1 .3-.4 .2zM238.2 61l.5 .5-.4-.2z" fill="#004000" stroke="#004000" stroke-width=".4"/>
<path d="M238.7 60.5l.5 .5-.5 .5-.5-.5z" fill="#004000"/>
<path d="M223.1 60.7l.4-.2-.5 .5zM223.5 60.5l.3 .1 .2 .4zM224 61l-.1 .3-.4 .2zM223 61l.5 .5-.4-.2z" fill="#004000" stroke="#004000" stroke-width=".4"/>
<path d="M223.5 60.5l.5 .5-.5 .5-.5-.5z" fill="#004000"/>
<path d="M207.9 60.6l.3-.1-.5 .5zM208.2 60.5l.3 .1 .2 .4zM208.2 61.5l.5-.5-.2 .4zM207.7 61l.5 .5-.4-.2z" fill="#004000" stroke="#004000" stroke-width=".4"/>
<path d="M208.2 60.5l.5 .5-.5 .5-.5-.5z" fill="#004000"/>
<path d="M192.6 60.7l.4-.2-.5 .5zM193 60.5l.3 .1 .2 .4zM193.5 61l-.1 .3-.4 .2zM192.5 61l.5 .5-.4-.2z" fill="#004000" stroke="#004000" stroke-width=".4"/>
<path d="M192.5 61l.5-.5 .5 .5-.5 .5z" fill="#004000"/>
<path d="M192.6 40.4l.4-.2-.5 .5zM193 40.2l.3 .1 .2 .4zM193 41.2l.5-.5-.2 .4zM192.5 40.7l.5 .5-.3-.1z" fill="#004000" stroke="#004000" stroke-width=".4"/>
<path d="M192.5 40.7l.5-.5 .5 .5-.5 .5z" fill="#004000"/>
<path d="M205.3 40.4l.4-.2-.5 .5zM205.7 40.2l.3 .1 .2 .4zM205.7 41.2l.5-.5-.2 .4zM205.2 40.7l.5 .5-.3-.1z" fill="#004000" stroke="#004000" stroke-width=".4"/>
<path d="M205.2 40.7l.5-.5 .5 .5-.5 .5z" fill="#004000"/>
<path d="M220.5 40.4l.4-.2-.5 .5zM220.9 40.2l.3 .1 .2 .4zM220.9 41.2l.5-.5-.2 .4zM220.4 40.7l.5 .5-.4-.2z" fill="#004000" stroke="#004000" stroke-width=".4"/>
<path d="M220.4 40.7l.5-.5 .5 .5-.5 .5z" fill="#004000"/>
<path d="M235.8 40.4l.4-.2-.5 .5zM236.2 40.2l.3 .1 .2 .4zM236.2 41.2l.5-.5-.2 .4zM235.7 40.7l.5 .5-.3-.1z" fill="#004000" stroke="#004000" stroke-width=".4"/>
<path d="M235.7 40.7l.5-.5 .5 .5-.5 .5z" fill="#004000"/>
<path d="M251.1 40.3l.3-.1-.5 .5zM251.4 40.2l.4 .2 .1 .3zM251.9 40.7l-.1 .3-.4 .2zM250.9 40.7l.5 .5-.4-.2z" fill="#004000" stroke="#004000" stroke-width=".4"/>
<path d="M250.9 40.7l.5-.5 .5 .5-.5 .5z" fill="#004000"/>
<path d="M220.6 80.9l.3-.1-.5 .5zM220.9 80.8l.3 .1 .2 .4zM220.9 81.8l.5-.5-.2 .4zM220.4 81.3l.5 .5-.4-.2z" fill="#004000" stroke="#004000" stroke-width=".4"/>
<path d="M220.9 80.8l.5 .5-.5 .5-.5-.5z" fill="#004000"/>
<path d="M235.9 80.9l.3-.1-.5 .5zM236.2 80.8l.3 .1 .2 .4zM236.2 81.8l.5-.5-.2 .4zM235.7 81.3l.5 .5-.4-.2z" fill="#004000" stroke="#004000" stroke-width=".4"/>
<path d="M236.2 80.8l.5 .5-.5 .5-.5-.5z" fill="#004000"/>
<path d="M251.1 80.9l.3-.1-.5 .5zM251.4 80.8l.4 .2 .1 .3zM251.9 81.3l-.1 .3-.4 .2zM250.9 81.3l.5 .5-.4-.2z" fill="#004000" stroke="#004000" stroke-width=".4"/>
<path d="M251.4 80.8l.5 .5-.5 .5-.5-.5z" fill="#004000"/>
<path d="M192.6 81l.4-.2-.5 .5zM193 80.8l.4 .2 .1 .3zM193.5 81.3l-.1 .3-.4 .2zM192.5 81.3l.5 .5-.3-.1z" fill="#004000" stroke="#004000" stroke-width=".4"/>
<path d="M193 80.8l.5 .5-.5 .5-.5-.5z" fill="#004000"/>
<path d="M205.4 80.9l.3-.1-.5 .5zM205.7 80.8l.4 .2 .1 .3zM206.2 81.3l-.1 .3-.4 .2zM205.2 81.3l.5 .5-.3-.1z" fill="#004000" stroke="#004000" stroke-width=".4"/>
<path d="M205.2 81.3l.5-.5 .5 .5-.5 .5z" fill="#004000"/>
<path d="M169.8 60.7l.4-.2-.5 .5zM170.2 60.5l.3 .1 .2 .4zM170.7 61l-.1 .3-.4 .2zM169.7 61l.5 .5-.3-.1z" fill="#004000" stroke="#004000" stroke-width=".4"/>
<path d="M169.7 61l.5-.5 .5 .5-.5 .5z" fill="#004000"/>
<g fill="#c8c8aa" stroke="#800000" stroke-width=".4">
<path d="M45.7 38.1h10.2v17.8h-10.2z"/>
<path d="M50.8 45.7l2.6 2.6h-5.1z"/>
</g>
<path d="M40.7 40.7h10.1v5M50.8 48.3v5.1h-10.1M53.4 44.5v1.2h-5.1v1.3M55.9 45.7h5.1" fill="none" stroke="#800000" stroke-width=".4"/>
<path d="M35.6 66.1h5.1M36.9 67.3h2.5M37.9 68.6h.5M38.1 63.5v2.6" fill="none" stroke="#004000" stroke-width=".4"/>
<path d="M37.8 60.6l.3-.1-.5 .5zM38.1 60.5l.4 .2 .1 .3zM38.6 61l-.1 .3-.4 .2zM37.6 61l.5 .5-.4-.2z" fill="#004000" stroke="#004000" stroke-width=".4"/>
<path d="M38.1 60.5l.5 .5-.5 .5-.5-.5z" fill="#004000"/>
<path d="M37.1 22.9h2v7.6h-2z" fill="#c8c8aa" stroke="#800000" stroke-width=".4"/>
<path d="M38.1 20.3v2.6M38.1 30.5v2.5M22.9 54.1h5.1M22.9 52.6h5.1M25.4 48.3v4.3M25.4 54.1v4.3" fill="none" stroke="#800000" stroke-width=".4"/>
<path d="M38.1 10.2l1.3 2.5h-2.5zM38.1 10.2v5.1" fill="none" stroke="#004000" stroke-width=".4"/>
<path d="M37.8 40.3l.3-.1-.5 .5zM38.1 40.2l.3 .1 .2 .4zM38.1 41.2l.5-.5-.2 .4zM37.6 40.7l.5 .5-.3-.1z" fill="#004000" stroke="#004000" stroke-width=".4"/>
<path d="M37.6 40.7l.5-.5 .5 .5-.5 .5z" fill="#004000"/>
<path d="M53.4 76.2l1.2 2.6h-2.5zM53.4 76.2v5.1" fill="none" stroke="#004000" stroke-width=".4"/>
<path d="M12.7 138.6h7.6v2h-7.6z" fill="#c8c8aa" stroke="#800000" stroke-width=".4"/>
<path d="M10.2 139.6h2.5M20.3 139.6h2.6" fill="none" stroke="#800000" stroke-width=".4"/>
<path d="M40.7 123.5h7.6v2h-7.6z" fill="#c8c8aa" stroke="#800000" stroke-width=".4"/>
<path d="M38.1 124.5h2.6M48.3 124.5h2.5" fill="none" stroke="#800000" stroke-width=".4"/>
<path d="M22.9 152.3h5.1M24.2 153.6h2.5M25.2 154.9h.5M25.4 149.8v2.5" fill="none" stroke="#004000" stroke-width=".4"/>
<path d="M25.1 40.3l.3-.1-.5 .5zM25.4 40.2l.3 .1 .2 .4zM25.4 41.2l.5-.5-.2 .4zM24.9 40.7l.5 .5-.3-.1z" fill="#004000" stroke="#004000" stroke-width=".4"/>
<path d="M24.9 40.7l.5-.5 .5 .5-.5 .5z" fill="#004000"/>
<path d="M35.6 76.2l1.3 2.6h-2.6zM35.6 76.2v5.1M34.3 111.8h2.6l-1.3 2.5zM35.6 109.2v5.1M53.4 114.3l1.2 2.6h-2.5zM53.4 114.3v5.1M35.6 124.5l1.3 2.5h-2.6zM35.6 124.5v5.1M34.3 157.4h2.6l-1.3 2.6zM35.6 154.9v5.1" fill="none" stroke="#004000" stroke-width=".4"/>
<path d="M256.5 48.3h4.3M260.8 45.7v5.1M262.3 45.7v5.1M262.3 48.3h4.3M256.5 73.7h4.3M260.8 71.1v5.1M262.3 71.1v5.1M262.3 73.7h4.3" fill="none" stroke="#800000" stroke-width=".4"/>
<path d="M253.5 60.7l.4-.2-.5 .5zM253.9 60.5l.3 .1 .2 .4zM254.4 61l-.1 .3-.4 .2zM253.4 61l.5 .5-.3-.1z" fill="#004000" stroke="#004000" stroke-width=".4"/>
<path d="M253.4 61l.5-.5 .5 .5-.5 .5z" fill="#004000"/>
<path d="M33 86.4l10.2 6.3-10.2 6.4z" fill="#c8c8aa" stroke="#800000" stroke-width=".4"/>
<path d="M28 95.3h5M28 90.2h5M34.3 95.3h1.5M34.3 90.2h1.5M35.1 89.4v1.6M35.6 82.6v5.1M35.6 97.8v5.1M43.2 92.7h5.1" fill="none" stroke="#800000" stroke-width=".4"/>
<path d="M7.2 89.9l.4-.2-.5 .5zM7.6 89.7l.3 .1 .2 .4zM7.6 90.7l.5-.5-.2 .4zM7.1 90.2l.5 .5-.4-.2z" fill="#004000" stroke="#004000" stroke-width=".4"/>
<path d="M7.1 90.2l.5-.5 .5 .5-.5 .5z" fill="#004000"/>
<path d="M53.1 92.3l.3-.1-.5 .5zM53.4 92.2l.4 .2 .1 .3zM53.4 93.2l.5-.5-.1 .3zM52.9 92.7l.5 .5-.4-.2z" fill="#004000" stroke="#004000" stroke-width=".4"/>
<path d="M53.4 92.2l.5 .5-.5 .5-.5-.5z" fill="#004000"/>
<path d="M33 135.8l10.2 6.4-10.2 6.3z" fill="#c8c8aa" stroke="#800000" stroke-width=".4"/>
<path d="M28 139.6h5M34.3 139.6h1.5M35.6 132.1v5M28 144.7h5M34.3 144.7h1.5M35.1 143.9v1.6M35.6 147.3v5M43.2 142.2h5.1" fill="none" stroke="#800000" stroke-width=".4"/>
<path d="M25.1 139.2l.3-.1-.5 .5zM25.4 139.1l.3 .1 .2 .4zM25.9 139.6l-.1 .3-.4 .2zM24.9 139.6l.5 .5-.4-.2z" fill="#004000" stroke="#004000" stroke-width=".4"/>
<path d="M25.4 139.1l.5 .5-.5 .5-.5-.5z" fill="#004000"/>
<path d="M53 124.2l.4-.2-.5 .5zM53.4 124l.4 .2 .1 .3zM53.9 124.5l-.1 .3-.4 .2zM52.9 124.5l.5 .5-.4-.2z" fill="#004000" stroke="#004000" stroke-width=".4"/>
<path d="M52.9 124.5l.5-.5 .5 .5-.5 .5z" fill="#004000"/>
<g font-size="2.8">
<text x="40.6" y="25.5">R23</text>
<text x="45.5" y="37">U5</text>
<text x="162.4" y="38.6">FB1</text>
<text x="195.3" y="44.6">BP1</text>
<text x="210.5" y="44.6">BP2</text>
<text x="225.8" y="44.6">BP3</text>
<text x="241" y="44.6">BP4</text>
<text x="258.8" y="44.6">BP5</text>
<text x="29.4" y="53.4">C9</text>
<text x="111.6" y="52.3">J1</text>
<text x="184.4" y="50.9">PF1</text>
<text x="184.4" y="71.2">PF2</text>
<text x="195.3" y="70">BP6</text>
<text x="210.5" y="70">BP7</text>
<text x="225.8" y="70">BP8</text>
<text x="241" y="70">BP9</text>
<text x="258.8" y="70">BP10</text>
<text x="162.4" y="79.2">FB2</text>
<text x="39.6" y="89.1">U6:A</text>
<text x="88.7" y="107.1">R22</text>
<text x="116.7" y="107.1">R17</text>
<text x="190.2" y="113.2">C4</text>
<text x="88.7" y="117.3">R19</text>
<text x="114.5" y="117">U4:A</text>
<text x="192.8" y="119.8">R6</text>
<text x="40.5" y="122.4">R25</text>
<text x="218.3" y="124.5">R16</text>
<text x="193.2" y="129.7">U2:B</text>
<text x="345.3" y="127.1">OFFSET1</text>
<text x="12.5" y="137.5">R24</text>
<text x="38.3" y="137.3">U6:B</text>
<text x="233.6" y="137.2">R1</text>
<text x="276.6" y="133.5">C1</text>
<text x="302" y="135">R13</text>
<text x="154.8" y="141.1">C3</text>
<text x="266.8" y="139.8">U2:A</text>
<text x="302" y="145.1">R3</text>
<text x="109" y="153.8">C5</text>
<text x="167.6" y="152.4">R5</text>
<text x="202.9" y="153.8">U1</text>
<text x="152.2" y="160.4">R4</text>
<text x="251.2" y="160.4">R2</text>
<text x="269" y="158.8">C2</text>
<text x="104" y="165.5">R7</text>
<text x="345.3" y="172.7">OFFSET2</text>
<text x="86.2" y="178.2">R15</text>
<text x="106.9" y="175.4">U3:A</text>
<text x="152.2" y="185.8">R8</text>
<text x="253.7" y="185.8">R11</text>
<text x="302" y="180.7">R14</text>
<text x="274" y="186.8">C7</text>
<text x="167.6" y="195.6">R9</text>
<text x="233.6" y="195.6">R10</text>
<text x="154.8" y="202">C6</text>
<text x="252.9" y="199.5">U3:B</text>
<text x="88.7" y="206.1">R21</text>
<text x="116.7" y="206.1">R18</text>
<text x="114.5" y="216">U4:B</text>
<text x="205.5" y="212.2">C8</text>
<text x="88.7" y="216.3">R20</text>
<text x="302" y="223.9">R12</text>
</g>
<g font-size="1.8">
<text x="35.6" y="8.2">+12</text>
<text x="40.6" y="28.3">820R</text>
<text x="190.4" y="31.1">+12</text>
<text x="42.2" y="40.1">2</text>
<text x="58.4" y="45.1">1</text>
<text x="162.4" y="43.7">0R</text>
<text x="42.2" y="52.8">3</text>
<text x="184.4" y="53.7">10uF</text>
<text x="195.3" y="52.8">100nF</text>
<text x="210.5" y="52.8">100nF</text>
<text x="225.8" y="52.8">100nF</text>
<text x="241" y="52.8">100nF</text>
<text x="258.8" y="52.8">100nF</text>
<text x="29.4" y="56.2">10nF</text>
<text x="45.5" y="57.9">LM4040-5</text>
<text x="119.4" y="57.8">3</text>
<text x="119.4" y="55.3">4</text>
<text x="119.4" y="62.9">1</text>
<text x="119.4" y="60.4">2</text>
<text x="111.6" y="68.1">SIL-156-04</text>
<text x="33" y="74.3">+12</text>
<text x="50.8" y="74.3">+5</text>
<text x="184.4" y="74">10uF</text>
<text x="195.3" y="78.2">100nF</text>
<text x="210.5" y="78.2">100nF</text>
<text x="225.8" y="78.2">100nF</text>
<text x="241" y="78.2">100nF</text>
<text x="258.8" y="78.2">100nF</text>
<text x="29.5" y="89.6">3</text>
<text x="35" y="85.1" transform="rotate(-90 35 85.1)">8</text>
<text x="162.4" y="84.3">0R</text>
<text x="29.5" y="94.7">2</text>
<text x="45.7" y="92.1">1</text>
<text x="193" y="92.1">-12</text>
<text x="35" y="101.4" transform="rotate(-90 35 101.4)">4</text>
<text x="39.6" y="97.3">TLE2062</text>
<text x="109.2" y="99.7">-12</text>
<text x="50.8" y="112.4">-5</text>
<text x="71.4" y="109.8">In1A</text>
<text x="88.7" y="112.3">10K</text>
<text x="116.7" y="112.3">10K</text>
<text x="185.4" y="112.4">-12</text>
<text x="195.3" y="113.8">100pF</text>
<text x="216.4" y="110.5" transform="rotate(-90 216.4 110.5)">Out1</text>
<text x="33" y="117.5">-12</text>
<text x="71.4" y="120">In1B</text>
<text x="105.7" y="118.8">2</text>
<text x="111.2" y="114.3" transform="rotate(-90 111.2 114.3)">4</text>
<text x="223.5" y="120">+12</text>
<text x="228.5" y="120">-5</text>
<text x="261.6" y="120">-12</text>
<text x="340.3" y="120">+5</text>
<text x="33" y="122.5">-12</text>
<text x="88.7" y="122.4">10K</text>
<text x="105.7" y="123.9">3</text>
<text x="121.9" y="121.3">1</text>
<text x="192.8" y="125">20K</text>
<text x="40.5" y="127.5">10K</text>
<text x="111.2" y="130.6" transform="rotate(-90 111.2 130.6)">8</text>
<text x="114.5" y="127.8">OPA2134UA</text>
<text x="181.9" y="131.5">6</text>
<text x="187.3" y="127" transform="rotate(-90 187.3 127)">4</text>
<text x="218.3" y="127.4">100R</text>
<text x="342.2" y="129.6" transform="rotate(-90 342.2 129.6)">3</text>
<text x="345.3" y="129.9">100K</text>
<text x="35" y="134.6" transform="rotate(-90 35 134.6)">4</text>
<text x="181.9" y="136.5">5</text>
<text x="195.7" y="137.8">OPA2134UA</text>
<text x="198.1" y="134">7</text>
<text x="12.5" y="142.6">10K</text>
<text x="29.5" y="139">6</text>
<text x="45.7" y="141.6">7</text>
<text x="109.2" y="142.8">+12</text>
<text x="187.3" y="143.2" transform="rotate(-90 187.3 143.2)">8</text>
<text x="233.6" y="140">100K</text>
<text x="263.5" y="142.2" transform="rotate(-90 263.5 142.2)">4</text>
<text x="276.6" y="141.6">100pF</text>
<text x="302" y="140.1">100K</text>
<text x="336.8" y="138.9">2</text>
<text x="29.5" y="144.1">5</text>
<text x="39.6" y="146.7">TLE2062</text>
<text x="114.3" y="147.9">-12</text>
<text x="154.8" y="149.3">1200pF</text>
<text x="252.9" y="149.2">1</text>
<text x="269.2" y="146.7">2</text>
<text x="326.3" y="147.9">CV1</text>
<text x="342.2" y="145.7" transform="rotate(-90 342.2 145.7)">1</text>
<text x="35" y="150.8" transform="rotate(-90 35 150.8)">8</text>
<text x="167.6" y="155.2">220R</text>
<text x="185.4" y="155.5">+12</text>
<text x="246.5" y="155.6">OPA2134UA</text>
<text x="269.2" y="151.7">3</text>
<text x="302" y="150.3">100K</text>
<text x="109" y="162">100pF</text>
<text x="199.6" y="156.8">1</text>
<text x="199.6" y="161.9">2</text>
<text x="204.4" y="158">MODE</text>
<text x="214.9" y="158">+V</text>
<text x="220.9" y="159.2">16</text>
<text x="263.5" y="158.4" transform="rotate(-90 263.5 158.4)">8</text>
<text x="33" y="163.1">+12</text>
<text x="152.2" y="165.5">20K</text>
<text x="199.6" y="167">3</text>
<text x="204.4" y="163.1">IN1</text>
<text x="214.4" y="163.1">IN4</text>
<text x="220.9" y="164.3">15</text>
<text x="251.2" y="165.5">220R</text>
<text x="269" y="167">1200pF</text>
<text x="340.3" y="165.6">+5</text>
<text x="104" y="170.6">20K</text>
<text x="116.3" y="172.7" transform="rotate(-90 116.3 172.7)">4</text>
<text x="199.6" y="172.1">4</text>
<text x="204.4" y="168.2">CV1</text>
<text x="204.4" y="173.3">OUT1</text>
<text x="212.4" y="173.3">OUT4</text>
<text x="213.7" y="168.2">CV4</text>
<text x="220.9" y="169.4">14</text>
<text x="261.6" y="170.7">+12</text>
<text x="105.7" y="179.7">1</text>
<text x="121.9" y="177.1">2</text>
<text x="199.6" y="177.1">5</text>
<text x="204.4" y="178.3">OUT2</text>
<text x="212.4" y="178.3">OUT3</text>
<text x="220.9" y="174.5">13</text>
<text x="220.9" y="179.5">12</text>
<text x="342.2" y="175.2" transform="rotate(-90 342.2 175.2)">3</text>
<text x="345.3" y="175.5">100K</text>
<text x="71.2" y="180.9">Out2</text>
<text x="86.2" y="183.3">100R</text>
<text x="121.9" y="182.2">3</text>
<text x="199.6" y="182.2">6</text>
<text x="204.4" y="183.4">CV2</text>
<text x="213.7" y="183.4">CV3</text>
<text x="220.9" y="184.6">11</text>
<text x="263.9" y="184.8">100pF</text>
<text x="302" y="185.8">100K</text>
<text x="336.8" y="184.6">2</text>
<text x="101.8" y="186.1">OPA2134UA</text>
<text x="116.3" y="188.9" transform="rotate(-90 116.3 188.9)">8</text>
<text x="152.2" y="190.9">20K</text>
<text x="199.6" y="187.3">7</text>
<text x="204.4" y="188.5">IN2</text>
<text x="214.4" y="188.5">IN3</text>
<text x="220.9" y="189.7">10</text>
<text x="253.7" y="190.9">100K</text>
<text x="290.1" y="187" transform="rotate(-90 290.1 187)">-5</text>
<text x="342.2" y="191.4" transform="rotate(-90 342.2 191.4)">1</text>
<text x="199.6" y="192.4">8</text>
<text x="202.9" y="197.5">J2164</text>
<text x="204.4" y="193.6">GND</text>
<text x="215.3" y="193.6">-V</text>
<text x="220.9" y="194.8">9</text>
<text x="248.3" y="195.5" transform="rotate(-90 248.3 195.5)">7</text>
<text x="109.2" y="198.7">-12</text>
<text x="114.3" y="201.2">+12</text>
<text x="167.6" y="198.4">220R</text>
<text x="233.6" y="198.4">220R</text>
<text x="71.4" y="208.8">In2A</text>
<text x="206.3" y="208.2" transform="rotate(-90 206.3 208.2)">+12</text>
<text x="240.2" y="205.1">8</text>
<text x="256.5" y="205.1">4</text>
<text x="269.8" y="205.6" transform="rotate(-90 269.8 205.6)">-12</text>
<text x="88.7" y="211.2">10K</text>
<text x="111.2" y="213.3" transform="rotate(-90 111.2 213.3)">4</text>
<text x="116.7" y="211.2">10K</text>
<text x="154.8" y="210.2">1200pF</text>
<text x="245.7" y="211.8" transform="rotate(-90 245.7 211.8)">5</text>
<text x="250.8" y="211.8" transform="rotate(-90 250.8 211.8)">6</text>
<text x="255.4" y="212.8">OPA2134UA</text>
<text x="71.4" y="219">In2B</text>
<text x="88.7" y="221.4">10K</text>
<text x="105.7" y="217.8">6</text>
<text x="121.9" y="220.3">7</text>
<text x="205.5" y="220.4">1200pF</text>
<text x="105.7" y="222.9">5</text>
<text x="114.5" y="226.7">OPA2134UA</text>
<text x="326.3" y="226.6">CV2</text>
<text x="111.2" y="229.5" transform="rotate(-90 111.2 229.5)">8</text>
<text x="302" y="229">100K</text>
<text x="109.2" y="241.8">+12</text>
<text x="223.5" y="257.1">-12</text>
</g>
<g font-size="1.4" fill="#c00000">
<text x="342.4" y="136.1" transform="rotate(90 342.4 136.1)">0%</text>
<text x="342.4" y="181.8" transform="rotate(90 342.4 181.8)">0%</text>
</g>
</svg>
